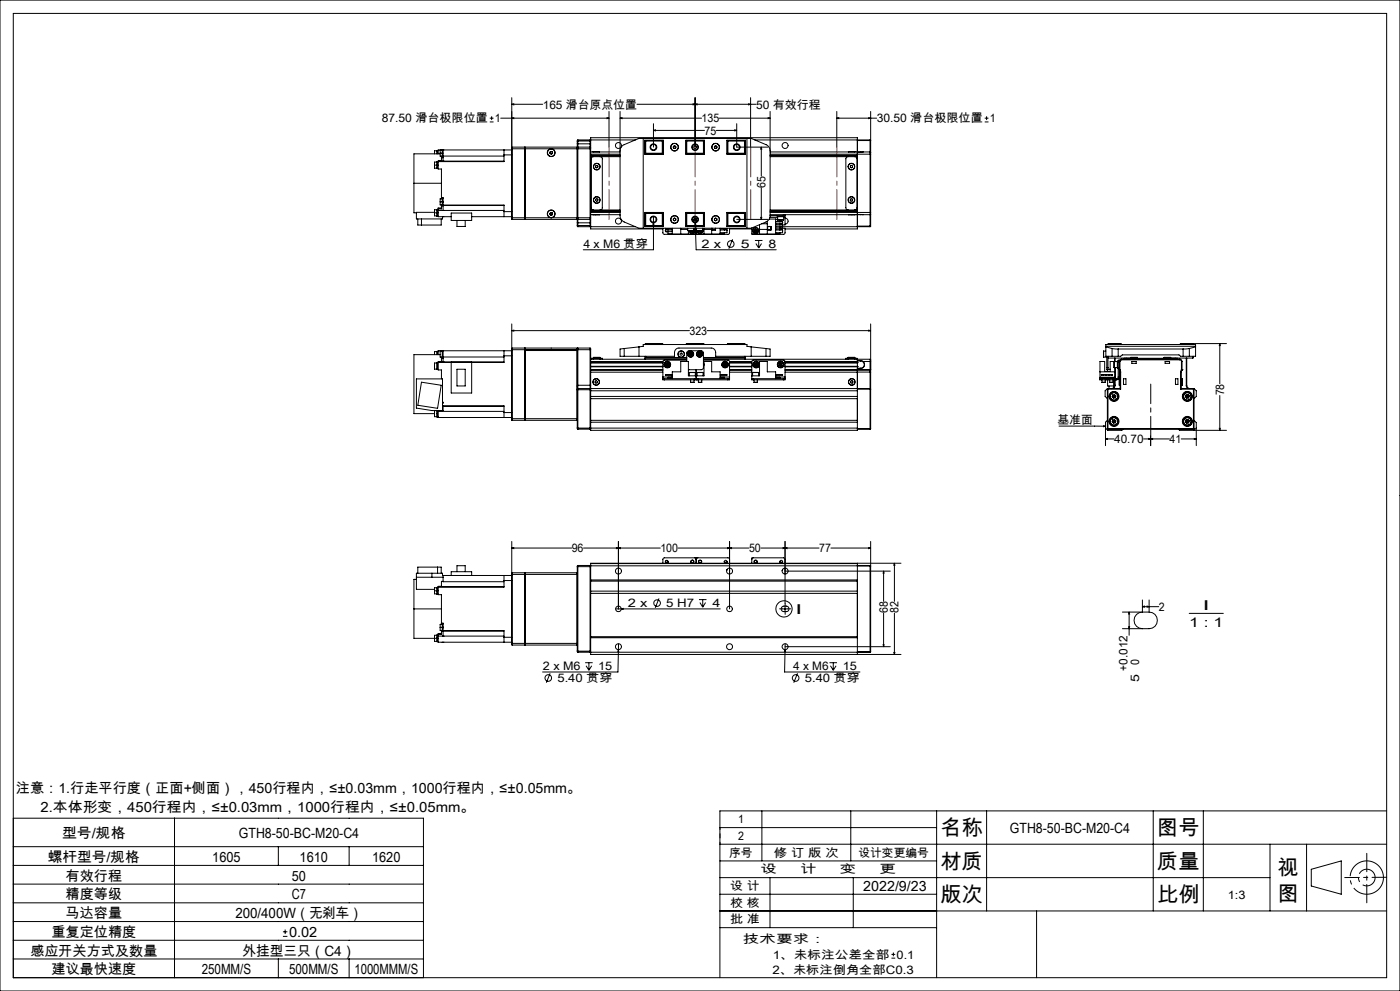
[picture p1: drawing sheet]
<svg xmlns="http://www.w3.org/2000/svg" width="420mm" height="297mm" viewBox="0 0 420 297" stroke-linecap="round" stroke-linejoin="round" font-family="sans-serif">
<g fill="none" stroke="#000" stroke-width=".3">
<path d="M0 0h420v297h-420zM4 4h412v289h-412zM146.9 36.5h1.2M146.9 35.4h1.2M147.5 34.9v1.1M150.2 35.4h32.5M153.5 31.3l.6-.2v.3zM153.5 29.3v36M153.5 31.3h9.3M153.5 35.4l.6-.1v.3zM182.1 35.3l.6 .1-.6 .2zM182.7 33.4v10.7"/>
<path d="M186 35.4l.6-.1v.3zM186 33.4v31.3l.2 .7 .7 .9 4.8 2.1h33.7l4.8-2.1 .7-.9 .1-.7M186 35.4h24.5M191.1 31.3h35.7M196 39.1l.6-.2v.3zM196 37.1v7M196 39.1h15.3M207.9 31.1l.6 .2-.6 .1zM208.5 31.3l.6-.2v.3zM208.5 29.3v14.8M214.9 39.1h6.1M215.8 35.4h15.2"/>
<path d="M220.4 38.9l.6 .2-.6 .1zM221 37.1v7h9.4M224.6 31.1l.6 .2-.6 .1zM225.2 29.3v14.8M230.4 35.3l.6 .1-.6 .2zM231 33.4v31.3M251 35.4l.6-.1v.3zM251 35.4h12M251 33.4v10.7M260.6 35.3l.6 .1-.6 .2zM261.2 33.4v12.3M295.4 36.5h1.1"/>
<path d="M295.4 35.4h1.1M296 34.9v1.1M124.2 54.9v8.9h.7M124.2 54.9h8.2M130.4 49.5v.9h.6M130.4 49.5h1M131 48.6h-.6v.9M131 45.1v1M131.3 48.5v2h.1M131.3 45.1v1M131.4 48.5h-.4v2h.3M131.4 45.1l-1 .1v.9"/>
<path d="M132 46.1h-7.8v8.8M132 45.9v.9h.7M132 45.9h.9M132.4 59.2h.5v1.3M132.4 59.2v.4M132.4 47.3v.9h-1M132.4 46.8v.5M132.4 44.9v.1M132.4 47.3h.5M132.7 59.6h-.7v.9M132.7 44.9v2h.2M132.7 45h-.7v.9"/>
<path d="M132.9 59.5h-.2v2h.2M132.9 48.3h.1M132.9 47.3v1M132.9 44.9v1.9M132.9 44.9h.1M132.9 46.8v.5M132.9 46.8h18.3M151.2 46.4h2.3M151.2 44.9v1.5M151.2 46.4v2h-19.8M151.2 48.3h-19.8v2.4h1v8.5M153.5 44.9h-22.1v1.2"/>
<path d="M153.6 44.1v21.7M153.6 44.1l-.1 .5h23.7M153.6 44.1h3.8M157.4 44.1v21.7M157.4 44.1l.1 .1M157.5 44.2v21.5M157.5 44.2h.1M165 45.6l.1 .4M165.1 46l.4 .1M165.3 45.4l.4 .1M165.3 45.4l-.3 .2M165.7 45.5v.4"/>
<path d="M165.7 45.9l-.2 .2M173.2 44.2h.1M173.2 44.6v-.5h-15.6v21.7h15.6v-.5M173.2 44.3v.3M173.2 43.1v1.1M173.2 44.2v.1M173.2 44.6v20.7M173.2 42.3h4M173.2 43.1h4M173.4 44.1v21.7M173.4 41.9v2.2M173.4 44.1h3.6"/>
<path d="M173.4 41.9l-.2 1.2M173.4 44.1l-.2 .2M173.4 41.9h3.6M177 44.1v21.7M177 41.9v2.2M177 44.1l.2 .2M177 41.9l.2 .2M177.2 44.3v.3M177.2 44.3v-3h80v4.9M177.2 44.6v20.7M177.2 46.2h8.8M177.2 41.9h13.4"/>
<path d="M177.2 45.5h8.8M177.2 47h8.8M177.2 46.6h8.8M177.9 45.5h.1M177.9 45.5h1.9M178 47l-.4 .1-.2 .4v14.9l.2 .4 .4 .1M178.7 49.7l.4-.1 .3 .2-.1 .4-.3 .1-.3-.2zM178.8 59.7l.3-.2 .3 .3-.1 .4-.4 .1-.3-.3zM180 47l.5 .1 .2 .4v14.9l-.2 .4-.5 .1M186 45.2l.2-.8 .7-.9 4.8-2h33.7l4.8 2 .7 .9 .1 .8M193 41.5v26.9M193.4 42h5.6v4.2h-5.6z"/>
<path d="M193.4 45.5h.1M193.5 42.3v3.9M193.5 42.3h5.2M193.7 42.1v4M193.7 46.1h5.3M193.7 42.1h5.3M193.7 42.1l-.2 .2M198.7 42.3l.2-.2v4l-.2-.2M198.7 45.9h-5.2l.2 .2M198.7 42.3v3.6M202 44.3l.4 .2M202 43.9v.4"/>
<path d="M202.4 43.7l.3 .2M202.4 43.7l-.4 .2M202.7 44.3l-.3 .2M202.7 43.9v.4M205.8 46.1h5.5M205.8 42h5.5v4.2h-5.5zM205.8 42.1h5.5M206 42.3v3.6M206 42.3l-.2-.2v4l.2-.2M206 45.9h5M206 42.3h5M211 42.3l.2-.2v4l-.2-.2"/>
<path d="M211 42.3v3.6M214.3 44.3l.4 .2M214.3 43.9v.4M214.7 43.7l.3 .2M214.7 43.7l-.4 .2M215 44.3l-.3 .2M215 43.9v.4M218.1 42h5.5v4.2h-5.5zM218.1 46.1h5.2M218.1 42.1h5.2M218.4 42.3v3.6M218.4 42.3l-.2-.2v4l.2-.2"/>
<path d="M218.4 45.9h5.1l-.2 .2M218.4 42.3h5.1M223.3 42.1v4M223.3 42.1l.2 .2M223.5 42.3v3.9M223.5 45.5h.1M224.1 41.5v26.9M226.4 41.9h34.6M228.4 44.1v8.7M228.4 56.3v9.5M228.4 44.1l.1 .6h-.3zM231 46.2h30"/>
<path d="M231 45.5h27.2M231 47h26.2M231 46.6h26.2M254.4 47l-.4 .1-.2 .5v14.7l.1 .3 .5 .3M254.6 45.5h.1M254.6 45.5h1.9M255.1 49.7l.4-.1 .3 .2-.1 .4-.3 .1-.3-.2zM255.2 59.7l.4-.1 .2 .3-.1 .4h-.4l-.2-.3zM256.4 47l.5 .1 .2 .5v14.7l-.1 .3-.6 .3M257.2 46.2v17.5M257.2 42.1h3.8M258.2 45.6h-1v.6"/>
<path d="M258.2 45.5h.7M258.2 45.5v.1M258.9 45.5l-.7 .1M258.9 45.5h2.1M261 45.5v.7M261 46.2h.2M261 45.5l.2 .2M261 41.9l.2 .1-.2 .1M261 41.9v.2M261 42.1v3.4M261 46.2v17.5M261.2 45.7v.5"/>
<path d="M261.2 46.2v17.5M125.3 65.6v1.8h7.1v-1.8M126.4 65.6v1.8M130.4 63.8v.9h.6M130.4 63.6h-5.5v2h7.9v-.7h.1M130.4 63.8h1M131 62.9h-.6v.9M131.3 62.8v2M131.4 62.8h-.4v2h.4M131.4 63.1h19.8M132 60.5v.9h.7M132 60.5h.9"/>
<path d="M132.4 61.7v.9h-1M132.4 62.3h-1v2.6h4M132.4 61.4v.3M132.4 61.7h.5M132.9 60.5v1M132.9 61.5v.1M132.9 63.1h.1M132.9 61.7v1.4M132.9 64.9h.1M132.9 60.5h.1M132.9 61.6v.1M132.9 61.5h18.3v1.9"/>
<path d="M132.9 61.6h18.3M135.4 63.8h6.1v2.3h-6.1zM137.1 66.1v1.8h2.5v-1.8M141.5 64.9h12M151.2 63.4v1.5M151.2 63.4h2.3M153.5 65.3l.1 .5M153.5 65.3h23.7M153.6 65.8h3.8M157.5 65.7h.1M157.5 65.7l-.1 .1M165 64.1l.1 .3"/>
<path d="M165.1 64.4h.4M165.2 63.7l.4 .1M165.2 63.7l-.2 .4M165.6 63.8l.1 .3M165.7 64.1l-.2 .3M173.2 65.7h.1M173.2 65.3v.3M173.2 65.7v1.1M173.2 65.6v.1M173.2 66.8l.2 1.1M173.2 67.5h4M173.2 65.6l.2 .2"/>
<path d="M173.2 66.8h4M173.4 65.8v2.1M173.4 65.8h3.6M173.4 67.9h3.6M177 65.8v2.1M177.2 65.3v.3M177.2 65.6v3h21.7M177.2 63.7h8.8M177.2 64.3h8.8M177.2 65.6l-.2 .2M177.2 67.8l-.2 .1M177.2 67.9h13.4"/>
<path d="M177.2 62.9h8.8M177.2 63.2h8.8M177.2 63.3h8.8M177.9 64.3h.1M179.8 64.3l-1.9 .1M193.4 63.7h5.6v4.2h-5.6zM193.4 64.3h.1M193.5 63.7v3.9M193.5 67.6h5.2M193.5 67.6l.2 .2M193.7 63.8v4M193.7 63.8h5.3"/>
<path d="M193.7 63.8l-.2 .1h5.2M193.7 67.8h5.3M196 66.6l.2 .6h-.3zM196 64.9v10h-21M198.7 63.9l.2-.1v4l-.2-.2M198.7 63.9v3.7M198.9 68.4v1.4l.3 .4h19.3l.4-.4v-1.4M199.6 68.4v.2h2.1M199.6 68.9v.5h2.1M199.6 69v.2M199.6 68.9h2.1M199.8 69.4h.4"/>
<path d="M200.4 68.6v.3a.41 .41 0 0 0-.4-.3 .41 .41 0 0 0-.4 .3M200.4 69.4v.7h1.3M201.7 68.4v1.8M202 66l.4 .1M202 65.6v.4M202.4 65.4l.3 .2M202.4 65.4l-.4 .2M202.7 66l-.3 .1M202.7 65.6v.4M204.2 68.4v1.8M204.2 68.8h2.1M205.8 63.8h5.5"/>
<path d="M205.8 63.7h5.5v4.2h-5.5zM205.8 67.8h5.5M206 63.9v3.7M206 67.8v.1M206 63.9l-.2-.1v4l.2-.2M206 63.9h5M206 67.6h5M206.3 69.1h.1M206.3 69.1h1.8M206.3 68.4v.7M206.5 69.1v1.1M206.7 67.8v.1"/>
<path d="M207.3 69.1v.3M207.3 69.4l.5 .2M207.6 69.1l-.3 .3M207.7 69.1l.1 .5M207.8 69.1l.4 .1M208.1 69.1h-1.8M208.1 68.4v.7M208.1 68.9l.1 .3M208.1 65.9h.3zM208.2 69.2l-.4 .4M208.2 68.4a.86 .86 0 0 1-.1 1.4 .86 .86 0 0 1-1.3-.7M208.3 68.4a.9 .9 0 0 1-.2 1.5 .9 .9 0 0 1-1.3-.8"/>
<path d="M208.3 66.1l-.1-.1 .2 .2M208.4 65.4v.5M208.4 65.6h.5M208.5 64.9l.1 1.7M208.6 66.6l.1 .6h-.3zM208.6 66.6l.2 8.3h24.1M208.6 70.2h-.2M208.8 65.5v.5M208.8 68.4v1.8M209 69.1h.1M209 69.1h1.7M209 68.4v.7"/>
<path d="M209.1 70.2h.3M209.1 69.1l.2 .5M209.2 69.1l.1 .5M209.6 69.1v.3M209.6 69.4l.5 .2M210 69.1l-.4 .3M210 69.1l.1 .5M210.1 69.1l.4 .2M210.4 67.8v.1M210.5 69.1v.2M210.5 69.3l-.4 .3M210.7 69.1h.1"/>
<path d="M210.7 68.5a.9 .9 0 0 1-.1 1.3 .9 .9 0 0 1-1.3-.2M210.7 68.6a.86 .86 0 0 1-.2 1.2 .86 .86 0 0 1-1.2-.2M210.7 68.4v.7M211 63.9l.2-.1v4.1M211 63.9v3.7M211 67.8v.1M211 67.6l.2 .2M211.2 68.4v1.8M211.2 68.8h2.3M213.5 68.4v1.8M213.6 68.4v.5h1.1l-.1-.5M213.6 68.4v.5"/>
<path d="M214.3 66l.4 .1M214.3 65.6v.4M214.7 65.4l.3 .2M214.7 65.4l-.4 .2M215 66l-.3 .1M215 65.6v.4M216 68.4v1.8M216 68.9h2.1M217.3 68.6v.3a.41 .41 0 0 1 .4-.3 .41 .41 0 0 1 .4 .3M217.3 69.7v.4h-1.3M218.1 69v.2M218.1 63.7h5.5v4.2h-5.5z"/>
<path d="M218.1 68.4v.2h-2.1M218.1 68.9v.8h-2.1M218.1 63.8h5.2M218.1 67.8h5.2M218.4 63.9v3.7M218.4 63.9l-.2-.1v4l.2-.2M218.4 67.6h5.1M218.9 68.6h6.6M219.8 71.7l-1.1 2.8M221 65.8h9.4M223.3 63.8v4M223.3 63.8l.2 .1h-5.1"/>
<path d="M223.5 63.7v3.9M223.5 64.3h.1M223.5 67.6l-.2 .2M225.5 68.3v1.9h9.6l.4-.4v-1.4h-.7M225.8 70.2h.2M226.2 68.9l.1 .5M226.2 68.9l1 .4M226.3 69.4l.4 .2M226.5 72.1h2.2M226.7 68.6l-.5 .3M226.7 68.6l.4 .2M226.7 68.6v1"/>
<path d="M226.8 73l.8 1.3M227.1 68.8l.1 .5M227.1 68.8l-.8 .6M227.2 69.3l-.5 .3M227.6 72.1v2.2M227.9 67.3v2.9M227.9 68.8h2.3M228.2 65.2h.3l-.1 .6zM228.5 73l-.9 1.3M228.5 67.1h1.7M230.2 66.3v3.9M230.3 67.9h1v1h-1z"/>
<path d="M230.3 67.9v1M230.8 65.6h1.9v4.6M231 65.2h2.3M231 63.7h30M231 64.7h4M231 64.3h4M231 62.9h26.2M231 63.2h26.2M231 63.3h26.2M232.7 66.4h2.1v.5M232.7 67.2h2.1v.5h-2.1M232.7 68.1h2.1v.5h-2.1"/>
<path d="M232.7 65.7h.6M232.7 68.9h2.1M232.7 66.9h2.1M233.2 64.7v.2h2v-.2M233.3 65.9h.1M233.3 65.9h1.8M233.3 64.9v1M234 68.6v.3a.41 .41 0 0 1 .4-.3 .41 .41 0 0 1 .3 .3M234 65.9v.5M234 67.7v.4M234 69.7v.4h-1.3M234 67.9h27"/>
<path d="M234.1 66.4h.5M234.7 66.9l-.3 .3-.4-.3v.3M234.8 66.6v.2M234.8 69v.2M234.8 68.9v.8h-2.1M235 64.7h.5M235 64.3h.5M235 64.3v.4M235.1 65.9h-1.8M235.1 64.9v1M235.1 65.2h.4M235.5 64.7v.5"/>
<path d="M235.5 65.4a.9 .9 0 0 1 .9 .9 .9 .9 0 0 1-.9 .9M235.5 64.3v.4M235.5 65.2v2.2h-.7M235.5 64.3h22.7M254.5 64.3l.1 .1M256.5 64.3l-1.9 .1M257.2 63.7v.6h1M257.2 63.7v4.9h-21.7M257.2 67.8h3.8M258.2 64.3h.7M258.2 64.3h.1M258.9 64.3h2.1"/>
<path d="M261 63.7h.2M261 63.7v.6M261 67.8h.2M261 67.8v.1M261 64.3v3.5M261.2 63.7v.5M261.2 64.2l-.2 .1M261.2 67.8l-.2 .1M261.2 64.2v3.6M153.5 99.1l.6-.1v.2zM153.5 97.1v28.4M153.5 99.1h53.3"/>
<path d="M212.1 99.1h49.1M260.6 99l.6 .1-.6 .1zM261.2 97.1v13.7M126.4 114.5l6 1-1.1 6.9-6-.9zM131 108.8h-.6v1.8h.6M131 105.4h-.6v.9M131.3 108.7h-.3v2h.4M131.3 105.3v1M131.4 108.6h4M131.4 108.7h-.1v2M131.4 105.3h-.4v1M132 106.3h-7.8v17.7h6.2"/>
<path d="M132.4 107.5v.9h-1M132.4 107v.5M132.4 105.1v.1M132.4 107.5h.5M132.7 105.1v2h.2M132.7 105.2h-.7v1.8h.7M132.9 108.5h.1M132.9 107.5v1M132.9 105.1v1.9M132.9 107v.5M132.9 107h18.3M135.4 108.5h6.1v9.3h-6.1z"/>
<path d="M137.1 110.7h2.5v5h-2.5zM151.2 105.1v1.5M151.2 106.6h2.3M151.2 108.5h-19.8v2.4h1v2.7M151.2 106.6v2h-9.7M153.5 105.1h-22.1v1.2M153.6 104.3v21.7M153.6 104.3l-.1 .5h23.7M153.6 104.3h3.8M157.4 104.3v21.7M157.4 104.3l.1 21.2M173.2 104.8v-.5h-15.6v.6h15.6"/>
<path d="M173.2 104.8v11.8M173.2 116.6v11.9l.2 .1M173.2 116.9h4M173.2 115.5h4M173.4 104.3v12.1M173.4 104.3l-.2 .5M173.4 104.3h3.6M173.4 116.4v12.2M173.4 116.4h3.6M173.4 116.4l-.2 .2M177 104.3v12.1M177 104.3l.2 .5"/>
<path d="M177 116.4v12.2M177 116.4l.2 .2M177.2 115.5v.9M177.2 108.6h21.7M177.2 108.7h21.7M177.2 108.8h21.7M177.2 108.3h21.7M177.2 110.8h21.7M177.2 116.4h83.8M177.2 104.8v10.7M177.2 107.7h28.8M177.2 111.5h21.7"/>
<path d="M177.2 118.8h80M177.2 119.5h80M177.2 117.1h80M177.2 109.9h21.7M177.2 109.8h21.7M177.2 111h21.7M178 107.1h2M178 107.1v.6M178.1 107.4h1.9M178.6 114.2l.4-.1 .2 .3-.1 .4h-.3l-.3-.3zM180 107.1h-2M180 107.1h.1"/>
<path d="M180 107.4h.7v.3M180 107.4h-2.6v.3M180 107.1v.6M187.3 106.8h15.1v-1.2a1.33 1.33 0 0 1 1.3-1.3h9.7a1.33 1.33 0 0 1 1.3 1.3v1.2h15.1M187.3 104.5l-1.3 .1v2.2h1.3M187.3 104.5v2.3M191.7 104v2.8M191.7 104l-4.4 .5M191.7 104l1.3-.2v-.5h31.1v.5l1.3 .2M193.5 103.1h5.4M193.5 103.1v.2M193.5 106.8v.9"/>
<path d="M193.7 103h5l.2 .1M193.7 107.1h12.3M193.7 107.1l-.2 .2h12.5M193.7 103v.3M193.7 106.8v.3M193.7 103l-.2 .1M198.9 113.5v.3h.5M198.9 113.5h.5M198.9 113v.5M198.9 103.1v.2M198.9 113h2.8M199.4 113.5v.3"/>
<path d="M199.4 113.5h9M199.4 113.8h9M199.7 109.4l.4 .3M199.8 108.9l-.1 .5M199.8 108.9l.4 .4M200.2 109.3l.3 .3M200.2 109.3l-.1 .4M200.3 108.8l-.5 .1M200.3 108.8l.4 .3M200.3 108.8l-.1 .5M200.4 113.1v.2h1.3M200.5 109.6l-.4 .1"/>
<path d="M200.7 109.1l-.2 .5M200.7 109.1l-1 .3M201.7 113.5v-2.1h2.5v-3.1h2.3v4.3h4.7v-4.3h2.3v3.1h2.5v2.1M201.7 112.3h-2.1l2.1 .1M205.8 103.1l.2-.1h5l.2 .1M205.8 103.1h5.4M205.8 103.1v.2M206 107.9l-6.9 .1-.2 .3v4.7M206 108.3v-2.5l.3-.6 4.1-.1 .5 .3v5.1l-.5 .3h-3.9M206.7 106.1h.5M206.7 106.1l.3 .5M206.8 111.7h1.8"/>
<path d="M206.8 111.7v.9M206.9 105.7l-.2 .4M206.9 105.7l.3 .4M207 106.6h.5M207.2 114.6h1M207.2 113.8v.8M207.2 106.1l.3 .5M207.2 106.1l-.2 .5M207.4 105.7l.3 .4M207.4 105.7h-.5M207.4 105.7l-.2 .4M207.7 106.1l-.2 .5"/>
<path d="M207.7 106.1h-.5M208.2 113.8v.8M208.4 113.5h1M208.4 113.8h.4M208.4 113.5v.3M208.6 111.7v.9M208.8 113.8h.6M208.8 110.8v3M209.1 111.7h1.8M209.1 111.7v.9M209.4 113.5h9M209.4 113.8h9"/>
<path d="M209.4 113.5v.3M209.4 106.1l.2 .5M209.4 106.1h.5M209.5 114.6h1M209.5 113.8v.8M209.6 105.7l-.2 .4M209.6 105.7l.3 .4M209.6 106.6h.5M209.9 106.1l.2 .5M209.9 106.1l-.3 .5M210.1 105.7l.3 .4M210.1 105.7h-.5"/>
<path d="M210.1 105.7l-.2 .4M210.4 106.1l-.3 .5M210.4 106.1h-.5M210.5 113.8v.8M210.9 111.7v.9M211 108.7l.2 .5-.2 .6M211 107.9l7.7 .1 .2 .3v4.7M211 108.9v.7M211 109v.5M211 107.1h12.3M211 107.7h50M211.2 103.1v.2"/>
<path d="M216 112.3h2.1l-2.1 .1M217.1 109v.5M217.1 109l.4 .3M217.1 109.5l.5 .3M217.3 113.1v.2h-1.3M217.5 108.8l-.4 .2M217.5 108.8l.4 .2M217.5 108.8v.5M217.5 109.3l.5 .2M217.5 109.3l.1 .5M217.9 109l.1 .5M217.9 109l-.8 .5"/>
<path d="M218 109.5l-.4 .3M218.2 103.1h5.3M218.2 103.1v.2M218.4 113.5h.5M218.4 113.5v.3M218.9 113.5v.3h-.5M218.9 113v.5M218.9 108.6h6.6M218.9 108.7h6.6M218.9 108.8h6.6M218.9 108.3h6.6M218.9 113l-2.9 .1"/>
<path d="M218.9 110.8h6.6M218.9 111.5h6.6M218.9 109.9h6.6M218.9 109.8h6.6M218.9 111h6.6M223.3 103h-4.9l-.2 .1M223.3 107.1l.2 .2h-12.5M223.3 103v.3M223.3 106.8v.3M223.3 103l.2 .1M223.5 103.1v.2M223.5 106.8v.9"/>
<path d="M225.4 104v2.8M225.4 104l4.4 .5M225.5 113.5h.5M225.5 112.6h2.4v-4.3h2.3v3.1h2.5v2.1M225.8 111.7h1.8M225.8 111.7v.9M226 113.5h9M226 113.8h9M226 113.5v.3M226.2 114.6h1M226.2 113.8v.8M226.4 109.5l.4 .2"/>
<path d="M226.4 109v.5M226.4 109l.5 .3M226.9 109.3l-.1 .4M226.9 109.3l.4 .3M226.9 109.3l-.5 .2M226.9 108.8l-.5 .2M226.9 108.8l.4 .3M226.9 108.8v.5M227.2 113.8v.8M227.3 109.6l-.5 .1M227.3 109.1v.5M227.3 109.1l-.4 .2"/>
<path d="M227.6 111.7v.9M229.8 104.5l1.2 .1v2.2h-1.2M229.8 104.5v2.3M232.7 112.3h2.1l-2.1 .1M233.8 109v.5M233.8 109l.4 .3M233.8 109.5l.4 .3M234 113.1v.2h-1.3M234.2 108.8l-.4 .2M234.2 108.8l.4 .2M234.2 108.8v.5M234.2 109.3v.5"/>
<path d="M234.2 109.3l.4 .2M234.2 109.3l-.4 .2M234.6 109v.5M234.6 109l-.4 .3M234.6 109.5l-.4 .3M235 113.5h.5M235 113.5v.3M235.5 113v-4.7l-.2-.3-9.4-.1-.4 .4v5.5h.5M235.5 113.5v.3h-.5M235.5 113v.5M235.5 108.6l21.7 .1M235.5 108.7h21.7"/>
<path d="M235.5 108.8h21.7M235.5 108.3h21.7M235.5 113l-2.8 .1M235.5 110.8h25.5M235.5 109.9h21.7M235.5 109.8h21.7M235.5 111h21.7M253.8 107.7v-.3h3.3v.3M254.4 107.1h2M254.4 107.1v.6M254.5 107.4h1.9M255.3 114.1l.4 .1 .2 .3-.2 .3h-.4l-.2-.4z"/>
<path d="M256.4 107.1v.6M257.2 111v18h-80v-12.6M257.2 109.9h-21.7M257.2 108.3v2.7M257.2 108.7h.1M257.2 109.9h.1M257.2 116.6h3.8M257.2 110.5h1M257.2 110.3h1M257.2 110.9h3.8M257.2 108.2h1M258.2 108.2l.7 .2"/>
<path d="M258.2 108.1l.7 .2M258.2 108.1h-1v-.4v.6M258.2 108.1v.1M258.2 110.3v.2M258.9 108.4a1.09 1.09 0 0 1 .3 1.2 1.09 1.09 0 0 1-1 .7M258.9 108.3a1.19 1.19 0 0 1 .4 1.4 1.19 1.19 0 0 1-1.1 .8M258.9 108.3h2.1M258.9 108.3v.1M261 116.4l.2 .2h-.2M261 116.4v.2M261 107.7v.6M261 110.8h.2"/>
<path d="M261 107.7l.2 .1v.5h-.2M261 110.8v.1M261 111.5h.2M261 110.9v.6M261 108.3v2.5M261 111.5v4.9M261 116.6v11.9M261 111.5h-25.5M261.2 110.8l-.2 .1M261.2 110.8h.1M261.2 110.8v.7M261.2 111.5v17"/>
<path d="M330 111.4h4.5M330.1 113.1h4.3v.2h-4.3zM330.4 112.3l.8 .1zM330.4 113.5h-.5v.3h.5M330.4 113.5h4.6M330.4 113.8h1.4M330.4 113.5v.3M330.6 114.6h1M330.6 113.8v.8M331 107h.1M331 106.9v.1M331.1 105.2l-.1 1.7"/>
<path d="M331.1 105.2v1.7M331.1 107h.9M331.1 105.2h.7M331.1 106.9v.1M331.6 112.3l.5 .1zM331.6 113.8v.8M331.8 113.8h.9M331.8 113.5v.3M331.8 103.8h26.9M331.8 104l1.8 .5M332 110.1v.7h.4v-.7M332 110.1h.4"/>
<path d="M332 106.8v3.3M332.2 116.6l.2-.2v.2M332.2 116.6h.2M332.2 116.6v11.9M332.3 113.8v1.9h1.8M332.3 110.8v.5M332.4 110.7h.7M332.4 103.1h4M332.4 116.6h3.8M332.4 103.1v.2M332.4 106.8v3.3M332.4 116.6v11.9"/>
<path d="M332.4 107.1l.1 .2M332.4 112.3l.5 .1zM332.5 103h3.7M332.5 107.3h6.7M332.5 103v.3M332.5 106.8v.5M332.5 103l-.1 .1M332.7 115.7v.7M332.7 113.8h2.3M332.7 113.5v.3M332.9 114.6h1M332.9 113.8v.8"/>
<path d="M333.3 112.3l.5 .1zM333.6 104.5l1.9 .1M333.6 106.8h1.9M333.6 106.8h-1.8v-3.5h26.9v3.5h-1.9M333.6 104.5v2.3M333.7 118.9l.3 .4M333.8 118.4l-.1 .5M333.8 118.4l.4 .4M333.9 113.8v.8M334.1 113.8v2.4M334.2 108.4h.1M334.2 108.4v1.8"/>
<path d="M334.2 108.4h1M334.2 110.2h1M334.2 118.8l-.5 .1M334.2 118.8l-.2 .5M334.2 118.8l.4 .4M334.4 115.5a.96 .96 0 0 1-1 .9M334.4 115.5h.1M334.4 118.2l-.6 .2M334.4 118.2l.4 .5M334.4 118.2l-.2 .6M334.4 107.3v1M334.4 113.8v1.7"/>
<path d="M334.5 108.4l-1.4-.1v3h-1.7v-3h-1.4v5.2M334.5 110.2v3.3M334.5 115.5l-.5 .9M334.5 107.3v1.1M334.5 113.8v1.7M334.6 119.2l-.6 .1M334.8 118.7l-.2 .5M334.8 118.7l-.6 .1M335 113.5v.3M335.5 108.3h-.3v2h.3M335.5 113l-.5 .5M335.5 108.4h.3"/>
<path d="M335.5 113h.3M335.5 106.8h.7l.5-.4h17l.5 .4h.7M335.5 104.6v2.2M335.5 108.4v4.6M335.5 104.6h19.4M335.8 115.4h.1M335.8 113.5h.1M335.8 113.5v1.9M335.8 113.4v.1M335.8 113a.84 .84 0 0 1-.8 .8M335.8 108.3v-.4h-.3v.5M335.8 110.8h.2"/>
<path d="M335.8 108.3h.2M335.8 110.8l.1 .1M335.8 110.8l.2 .7M335.8 110.8h.1M335.8 113.4v2.1M335.8 113.4h.2M335.8 115.5h.2M335.8 108.3v4.7M335.9 110.9l.1 .6M336 113.4v.1M336 115.5h.1M336 110.8l.2 .7"/>
<path d="M336 110.8l-.1 .1M336 110.8h.1M336 113.4v2.1M336 108.3v2.5M336 111.5h.2M336 116.4l.2 .2M336 116.4h-3.8l-.7 .7v1.7l.7 .7M336 111.5v4.9M336.2 103v.3M336.2 111.5v5.1M336.2 103l.2 .1M336.4 103.1v.2"/>
<path d="M336.5 107.7v.1M336.5 107.8l-.5 .5M336.5 107.7l-.5 .2-.2 .4M336.5 107.7h17.4M336.5 107.8h17.4M337 113.5h.8v1.7h-.8zM337.9 107.4h-.7v.3M337.9 107.4h14.6M337.9 107.4v.3M339.2 107.3l.1 .1M339.2 107.3h2M339.2 107.1h2"/>
<path d="M339.2 107.1v.3M339.5 108.3h1.4v.6h-1.4zM341.2 107.1h-2M341.2 107.3v.1M341.2 107.1h.1M341.2 107.1v.2M349.2 107.3v.1M349.2 107.1h2M349.2 107.3h2M349.2 107.1v.2M349.5 108.3h1.4v.6h-1.4zM351.2 107.3v.1"/>
<path d="M351.2 107.3h6.7M351.2 107.1v.3M352.5 107.4h.7v.3M352.5 107.4v.3M352.6 113.5h.8v1.7h-.8zM353.9 107.8l.5 .5M353.9 107.7v.1M353.9 107.7l.6 .2 .1 .4M354 103.1h4M354 103.1v.2M354.2 111.5h.2M354.2 116.6h3.8"/>
<path d="M354.2 103v.3M354.2 111.5v5.1M354.2 103l-.2 .1M354.4 115.4v.1M354.4 116.4l-.2 .2M354.4 116.4h3.8l.7 .7v1.7l-.7 .7M354.4 111.5v4.9M354.4 110.8l-.2 .7M354.4 110.8l.1 .1M354.4 113.4v.1M354.4 108.3h.2M354.4 110.8h.1"/>
<path d="M354.4 110.8h.2M354.4 113.4v2.1M354.4 113.4h.2M354.4 115.5h.2M354.4 108.3v2.5M354.5 110.9l-.1 .6M354.6 113.4v2.1M354.6 110.8l-.1 .1M354.6 110.8h.1M354.6 110.8l-.2 .7M354.6 108.3v2.5M354.9 106.8h1.9"/>
<path d="M354.9 104.6v2.2M355.6 118.9l.4 .4M355.8 118.4l-.2 .5M355.8 118.4l.8 .8M355.9 115.5l.2 .6 .3 .3M355.9 115.5h.1M355.9 107.3v8.2M356 115.5a1.02 1.02 0 0 0 1 .9M356 107.3v8.2M356.2 118.8l-.6 .1M356.2 118.8l-.2 .5M356.4 118.2l.4 .5"/>
<path d="M356.4 118.2l-.6 .2M356.4 118.2l-.2 .6M356.6 119.2l-.6 .1M356.8 118.7l-.2 .5M356.8 118.7l-.6 .1M356.8 104.5l-1.9 .1M356.8 104.5v2.3M357.9 106.8v.5M358 116.6h.2M358 116.6v-.2l.2 .2M358 103.1l-.1-.1v.3M358 103.1v.2"/>
<path d="M358 106.8l-.1 .5M358 116.6v11.9M358.2 116.6v11.9M358.7 104l-1.9 .5M365.9 103v12M365.9 118.5v10.5M365.9 103l.2 .6h-.3zM367.9 103h-13.7M130.4 124v.9h.6M130.4 123v1M131 123v2h.4M131.3 123v2"/>
<path d="M131.4 123.3v1.8h22.1M131.4 123v.3M131.4 123.3h19.8M132.7 125.1h.1M132.8 123v-9.4h-7.9v8.7l4.7 .7h3.3v-1.4h18.3v2M132.8 120.5h.1l-.1 .3M132.9 125.1h.1M132.9 121.8h18.3M151.2 123.6v1.5M151.2 123.6h2.3M153.5 125.5l.1 .5M153.5 125.5h19.7"/>
<path d="M153.6 126h3.8M157.5 125.5v.4M157.5 125.9l.1 .1M157.5 125.9l-.1 .1M157.6 126v-21.1h15.5v21.1M157.6 126h15.5M173.2 125.9l-.1 .1M173.2 128.2h4M173.4 128.6h3.6M177.2 126h80M177.2 128.3h80M177.2 128.5l-.2 .1"/>
<path d="M177.2 126.5h80M257.2 128.6h3.8M257.2 128.5h3.8M261 128.5v.1M261 128.5h.2M261.2 128.5l-.2 .1M317.7 127.7h13.9M331 127.6l.6 .1-.6 .2zM331.6 128.3l.7 .7h4.2l.4-.4M331.6 131.5l.6-.1v.3zM331.6 131.5h2.6M332.2 128.5h.2"/>
<path d="M332.2 128.5l.2 .1M332.2 126l-.6 .5v7.1M332.4 128.5v.1M332.4 128.6h25.6M332.4 128.5h25.6M333.7 126.4l.3 .5M333.8 125.9l-.1 .5M333.8 125.9l.4 .4M334.2 126.3l-.2 .6M334.2 126.3l.4 .4M334.2 126.3l-.5 .1M334.4 125.8l.4 .3"/>
<path d="M334.4 125.8l-.6 .1M334.4 125.8l-.2 .5M334.6 126.7l-.6 .2M334.8 126.1l-.2 .6M334.8 126.1l-.6 .2M343.1 131.5h7.7M344.6 131.4l.6 .1-.6 .2zM345.2 131.5l.6-.1v.3zM345.2 130.7v2.9M353.6 128.6l.3 .4h14M354.4 131.5h4.5M355.6 126.4l.4 .5"/>
<path d="M355.8 125.9l-.2 .5M355.8 125.9l.8 .8M356.4 125.8l.4 .3M356.4 125.8l-.6 .1M356.4 125.8l-.4 1.1M356.6 126.7l-.6 .2M356.8 126.1l-.2 .6M356.8 126.1l-1.2 .3M358 128.5h.2M358 128.5v.1M358.2 128.5l-.2 .1M358.2 126l.7 .6v7"/>
<path d="M358.3 131.4l.6 .1-.6 .2zM358.9 128.3l-.7 .7M365.8 128.4h.3l-.2 .6zM124.9 173.6h-.7v8.9M124.9 173h8M125.3 171.8v-1.8h7.1v1.8M129.6 171.8v1.2M130.4 177.1v.9h.6M130.4 177.1h1M131 176.1h-.6v1M131.3 176.1h-.3v1.9h.4M131.3 170v1.8"/>
<path d="M131.4 176h-.1v2M131.4 176v2.2h1v8.6M132.9 174.3l-.5-.1v1.5h-1M132.9 172.5v1.8M132.9 174.3h18.3M135.4 172.5v-1.2h6.1v1.2M137.1 171.3v-1.8h2.5v1.8M151.2 175.8l-19.8 .2M151.2 172.5v1.5M151.2 174v2h-19.8M151.2 174h2.3M153.5 172.5h-20.7v-.7h-7.9v4.8h5.5"/>
<path d="M153.5 164.2l.6-.1v.3zM153.5 162.3v30.5M153.5 164.2h18M153.6 171.7v21.6M153.6 171.7l-.1 .5h19.7M153.6 171.7h3.8M157.4 171.7v21.6M157.4 171.7l.1 .1M157.5 171.8v21.4M157.5 171.8v.4M157.5 172.2v20.6M173.2 171.8v21.4"/>
<path d="M173.2 171.7h-15.6M173.2 169.9h4M173.4 169.5l-.2 .1v25.7l.2 .2M173.4 169.5v26M173.4 169.5h3.6M177 169.5v26M177 169.5l.2 .1M177.2 177.8h80M177.2 169.6h80M177.2 173.8h80M177.2 174.2h80M177.2 168.9h80"/>
<path d="M177.2 177.2h80M184.9 164.1l.6 .1-.6 .2zM185.5 164.2l.6-.1v.3zM185.5 162.3v20.2M197.7 179.3l-1.1 2.9M198.1 164.2h-23.1M199.6 168.2v.3l.8-.1v-.2M199.8 168h.4M207.5 168.8a.5 .5 0 0 1-.2-.8 .5 .5 0 0 1 .8 0 .5 .5 0 0 1-.2 .8M208.6 167.2h.5M208.8 167.2v1.6M209.7 179.7h2.2"/>
<path d="M209.8 168.8a.5 .5 0 0 1-.2-.8 .5 .5 0 0 1 .8 0 .5 .5 0 0 1-.2 .8M210.8 179.7v2.3M217.3 168.2v.2l.8 .1v-.3M218.1 170.7v.1M218.1 170.6l-.1 .4M218.3 164.1l.6 .1-.6 .2zM218.9 167.7l-.4-.5h-9.2l-.5 .5-.3-.5h-9.3l-.3 .4v1.2M218.9 164.2l.6-.1v.3zM218.9 162.3v20.2M224.7 164.2h-21.3M225.5 167.7l.4-.5h9.2l.4 .5M225.8 167.2h-.3v1.6"/>
<path d="M226.5 168.8a.5 .5 0 0 1-.2-.8 .5 .5 0 0 1 .8 0 .5 .5 0 0 1-.2 .8M228.2 164.2h17.5M234 168.2v.2l.7 .1 .1-.3M234.8 170.6l-.2 .4M234.8 170.7v.1M234.9 164.1l.6 .1-.6 .2zM235.5 171.2h31.6M235.5 164.2l.6-.1v.3zM235.5 162.3v18.5M249.3 164.2h11.9M257.2 168.8v27.3M257.2 169.5h3.8"/>
<path d="M257.2 169.6h3.8M260.6 164.1l.6 .1-.6 .2zM261 169.5l.2 .1h-.2M261 169.5v.1M261 169.6v25.7M261.2 162.3v33M265.1 171.2v9M265.1 171.2l.1 .6h-.3zM268.3 168.8v11.4M268.3 168.8l.2 .6h-.4zM270.3 168.8h-93.1v27.3h93.1M342.7 179.8v3.6a2.49 2.49 0 0 0-2.5 2.5 2.49 2.49 0 0 0 2.5 2.5"/>
<path d="M344.7 179.8v3.6M124.2 182.5v8.8h7.2M124.2 182.5h8.2M131 190.4h-.6v1.8h.6M131.3 190.3v2M131.4 190.3h-.4v2h.4M131.4 190.6h19.8M132 188v.9h.7M132 188h.9M132.4 186.8h.5v1.2M132.4 186.8v.3M132.4 189.2v.9h-1"/>
<path d="M132.4 189.9h-1v2.6h19.8M132.4 188.9v.3M132.4 189.2h.5M132.7 187.1h-.7v.9M132.7 192.5h.2M132.9 192.5h.1M132.9 188v1.1M132.9 187h-.2v2h18.5v2M132.9 190.6h.1M132.9 189.1v1.5M132.9 190.5v.2M132.9 189.1h18.3"/>
<path d="M151.2 191v1.5M151.2 192.5h2.3M151.2 191h2.3M153.5 192.8l.1 .5M153.5 192.8h19.7M153.6 193.3h3.8M157.5 192.8v.4M157.5 193.2l-.1 .1M157.6 193.2l15.6 .1M173.2 195.1h4M173.4 195.5h3.6M175.5 198.6h2.3"/>
<path d="M175.8 199.5l.9 1.4M176.7 198.6v2.3M177.2 195.3l-.2 .2M177.2 195.5h83.8M177.2 191.1h80M177.2 190.8h80M177.5 199.5l-.8 1.4M184.7 182.5h31.4M185.5 194.7l.1 .6h-.3zM185.6 192.9l-.2 8.5h-22.6M186.4 182.5l.6-.2v.3zM210 180.6l.8 1.4"/>
<path d="M211.7 180.6l-.9 1.4M234.6 181.9l.6-.3a1.18 1.18 0 0 1 1.4 .6 .81 .81 0 0 1-.7 1.1h-.7a.82 .82 0 0 1-.8-.5 .82 .82 0 0 1 .2-.9zM234.7 182.5h1.7M235.5 181.6v1.7M235.5 193.8h31.6M235.5 194.7l.2 .6h-.4zM235.5 192.9l-.1 8.5h22.6M248.8 198.6h2.3M249.1 199.5l.9 1.4M250 198.6v2.3M250.8 199.5l-.8 1.4M257.2 195.3h3.8"/>
<path d="M261 195.3v.2M261 195.3h.2M261.2 195.3l-.2 .2M264.9 193.2h.3l-.1 .6zM265.1 183.8v10M268.1 195.5h.4l-.2 .6zM268.3 183.8v12.3M336.7 183.4h8M338.6 187.8h.3l-.2 .6zM338.7 183.4v7M338.7 183.4l.2 .6h-.3zM342.7 181.8l.6-.2v.4z"/>
<path d="M342.7 181.8h4.9M344.1 181.6l.6 .2-.6 .2zM344.7 183.4a2.49 2.49 0 0 1 2.5 2.5 2.49 2.49 0 0 1-2.5 2.5h-8M356.8 183.8h10.2M165 201.8l-1.1 2.8M239.3 201.8l-1.2 2.8M4 245.2h123v47.8M4 253.7h123M4 259.4h123M52.4 245.2v47.8M83.5 253.7v5.7M104.7 253.7v5.7"/>
<path d="M216 253h200M216 248h65M216 258h65M228.6 243v15M255.2 243v15M281 243v50M296 243v30M346 243v30M361 243v30M381 253v20M392 253v20M416 243h-200v50"/>
<path d="M4 265h123M4 270.6h123M4 276.2h123M84.9 279.3h1.3M85.5 278.6v1.3M216 278h65M216 273h200M216 263h165M216 268h65M231 263v15M256 263v15M311 273v20"/>
<path d="M393.4 260.5l9-2.5v10l-9-2.5zM4 281.8h123M4 287.4h123M83.5 287.4v5.6M84.9 280.6h1.3M104.7 287.4v5.6M267.4 287.2h1.2M267.4 286h1.2M268 285.5v1.1"/>
<circle cx="165.4" cy="45.8" r="1.12"/>
<circle cx="165.4" cy="45.8" r="1.18"/>
<circle cx="179" cy="59.9" r="1"/>
<circle cx="179" cy="49.9" r="1"/>
<circle cx="179" cy="59.9" r=".95"/>
<circle cx="179" cy="49.9" r=".95"/>
<circle cx="185.5" cy="43.6" r=".9"/>
<circle cx="196" cy="44.1" r=".83"/>
<circle cx="196" cy="44.1" r="1"/>
<circle cx="202.4" cy="44.1" r="1.11"/>
<circle cx="208.5" cy="44.1" r=".84"/>
<circle cx="208.5" cy="44.1" r="1"/>
<circle cx="208.5" cy="44.1" r=".41"/>
<circle cx="214.7" cy="44.1" r="1.11"/>
<circle cx="221" cy="44.1" r=".84"/>
<circle cx="221" cy="44.1" r="1"/>
<circle cx="235.5" cy="43.6" r=".9"/>
<circle cx="255.4" cy="59.9" r=".95"/>
<circle cx="255.4" cy="49.9" r=".99"/>
<circle cx="255.4" cy="49.9" r=".95"/>
<circle cx="255.4" cy="59.9" r="1.01"/>
<circle cx="165.4" cy="64.1" r="1.11"/>
<circle cx="165.4" cy="64.1" r="1.16"/>
<circle cx="185.5" cy="66.3" r=".9"/>
<circle cx="196" cy="65.8" r="1"/>
<circle cx="196" cy="65.8" r=".82"/>
<circle cx="202.4" cy="65.8" r="1.11"/>
<circle cx="208.5" cy="65.8" r=".84"/>
<circle cx="208.5" cy="65.8" r="1.01"/>
<circle cx="208.5" cy="65.8" r=".41"/>
<circle cx="214.7" cy="65.8" r="1.11"/>
<circle cx="219.2" cy="73.1" r=".98"/>
<circle cx="221" cy="65.8" r="1"/>
<circle cx="221" cy="65.8" r=".83"/>
<circle cx="226.7" cy="69.1" r=".89"/>
<circle cx="226.7" cy="69.1" r=".87"/>
<circle cx="178.8" cy="114.5" r="1"/>
<circle cx="178.9" cy="114.5" r=".94"/>
<circle cx="200.2" cy="109.3" r=".86"/>
<circle cx="200.2" cy="109.3" r=".99"/>
<circle cx="204.3" cy="106.1" r="1"/>
<circle cx="204.3" cy="106.1" r=".34"/>
<circle cx="204.4" cy="106.1" r=".91"/>
<circle cx="207.2" cy="106.1" r=".89"/>
<circle cx="207.2" cy="106.1" r=".86"/>
<circle cx="209.9" cy="106.1" r=".87"/>
<circle cx="209.9" cy="106.1" r=".9"/>
<circle cx="217.5" cy="109.3" r="1"/>
<circle cx="217.5" cy="109.3" r=".9"/>
<circle cx="217.5" cy="109.3" r=".86"/>
<circle cx="226.9" cy="109.3" r=".91"/>
<circle cx="226.9" cy="109.3" r=".88"/>
<circle cx="226.9" cy="109.3" r="1"/>
<circle cx="234.2" cy="109.3" r=".86"/>
<circle cx="234.2" cy="109.3" r="1.01"/>
<circle cx="234.2" cy="109.3" r=".9"/>
<circle cx="255.5" cy="114.5" r=".95"/>
<circle cx="255.5" cy="114.4" r="1"/>
<circle cx="334.2" cy="118.8" r="1.32"/>
<circle cx="334.2" cy="118.8" r="1.5"/>
<circle cx="334.2" cy="118.8" r="1.14"/>
<circle cx="334.2" cy="118.8" r="1.17"/>
<circle cx="356.2" cy="118.8" r="1.33"/>
<circle cx="356.2" cy="118.8" r="1.17"/>
<circle cx="356.2" cy="118.8" r="1.13"/>
<circle cx="356.2" cy="118.8" r="1.5"/>
<circle cx="334.2" cy="126.3" r="1.49"/>
<circle cx="334.2" cy="126.3" r="1.14"/>
<circle cx="334.2" cy="126.3" r="1.33"/>
<circle cx="334.2" cy="126.3" r="1.17"/>
<circle cx="356.2" cy="126.3" r="1.13"/>
<circle cx="356.2" cy="126.3" r="1.34"/>
<circle cx="356.2" cy="126.3" r="1.49"/>
<circle cx="185.5" cy="171.1" r=".9"/>
<circle cx="200" cy="168.3" r=".42"/>
<circle cx="207.7" cy="168.3" r=".4"/>
<circle cx="210" cy="168.4" r=".4"/>
<circle cx="217.7" cy="168.3" r=".42"/>
<circle cx="218.9" cy="171.1" r=".89"/>
<circle cx="226.7" cy="168.3" r=".39"/>
<circle cx="234.4" cy="168.4" r=".43"/>
<circle cx="235.5" cy="171.1" r=".9"/>
<circle cx="185.5" cy="182.5" r=".84"/>
<circle cx="185.5" cy="193.8" r=".89"/>
<circle cx="197.1" cy="180.7" r=".99"/>
<circle cx="218.9" cy="193.8" r=".88"/>
<circle cx="218.9" cy="182.5" r=".84"/>
<circle cx="235.2" cy="182.5" r="2.45"/>
<circle cx="235.5" cy="193.8" r=".89"/>
<circle cx="164.5" cy="203.2" r=".98"/>
<circle cx="238.7" cy="203.2" r=".98"/>
</g>
<path d="M412.4 262.3a2.5 2.5 0 0 0-4.1-1.1 2.5 2.5 0 0 0 1 4.2 2.5 2.5 0 0 0 3.2-2.9l-.1-.2" fill="none" stroke="#000" stroke-width=".3" stroke-dasharray="30.5 1.3 1.3 1.3" stroke-dashoffset="24.5" stroke-linecap="butt"/>
<path d="M414.8 261.5a5 5 0 0 0-8.3-2 5 5 0 0 0 2.2 8.3 5 5 0 0 0 6.2-6l-.1-.3" fill="none" stroke="#000" stroke-width=".3" stroke-dasharray="30.5 1.3 1.3 1.3" stroke-dashoffset="16.7" stroke-linecap="butt"/>
<path d="M345.2 115.1v15.5" fill="none" stroke="#000" stroke-width=".3" stroke-dasharray="30.5 1.3 1.3 1.3" stroke-dashoffset="24.6"/>
<path d="M234.7 182.5h-.8M235.5 183.3v.8M235.5 181.6v-.8M236.4 182.5h.8" fill="none" stroke="#000" stroke-width=".3" stroke-dasharray="30.5 1.3 1.3 1.3"/>
<path d="M410 255.7v14.9" fill="none" stroke="#000" stroke-width=".3" stroke-dasharray="30.5 1.3 1.3 1.3" stroke-dashoffset="25"/>
<path d="M403.4 263l12.6-.1" fill="none" stroke="#000" stroke-width=".3" stroke-dasharray="30.5 1.3 1.3 1.3" stroke-dashoffset="26.1"/>
<path d="M216 248v5" fill="none" stroke="#000" stroke-width=".3" stroke-dasharray="30.5 1.3 1.3 1.3" stroke-dashoffset="29.9"/>
<path d="M182.7 65.8v-21.7M208.5 65.8v-21.7M225.2 65.8v-21.7M251 65.8v-21.7" fill="none" stroke="#f00" stroke-width=".3" stroke-dasharray="30.5 1.3 1.3 1.3" stroke-dashoffset="21.6"/>
<g fill="#000">
<path d="M331 127.6l.6 .1-.6 .2z"/>
<path d="M153.5 35.4l.6-.1v.3zM182.1 35.3l.6 .1-.6 .2z"/>
<path d="M207.9 31.1l.6 .2-.6 .1zM153.5 31.3l.6-.2v.3zM260.6 35.3l.6 .1-.6 .2zM251 35.4l.6-.1v.3zM224.6 31.1l.6 .2-.6 .1zM208.5 31.3l.6-.2v.3z"/>
<path d="M228.4 44.1l.1 .6h-.3zM228.2 65.2h.3l-.1 .6zM265.1 171.2l.1 .6h-.3zM264.9 193.2h.3l-.1 .6zM268.3 168.8l.2 .6h-.4zM268.1 195.5h.4l-.2 .6z"/>
<path d="M153.5 99.1l.6-.1v.2zM260.6 99l.6 .1-.6 .1zM196 39.1l.6-.2v.3zM220.4 38.9l.6 .2-.6 .1zM186 35.4l.6-.1v.3zM230.4 35.3l.6 .1-.6 .2zM196 66.6l-.1 .6h.3zM208.6 66.6l-.2 .6h.3zM345.2 131.5l.6-.1v.3zM358.3 131.4l.6 .1-.6 .2zM153.5 164.2l.6-.1v.3zM184.9 164.1l.6 .1-.6 .2zM185.5 194.7l-.2 .6h.3zM235.5 194.7l-.2 .6h.4zM186.4 182.5l.6 .1v-.3z"/>
<path d="M344.6 131.4l.6 .1-.6 .2zM331.6 131.5l.6-.1v.3zM260.6 164.1l.6 .1-.6 .2zM235.5 164.2l.6-.1v.3zM344.1 181.6l.6 .2-.6 .2zM342.7 181.8l.6-.2v.4z"/>
<path d="M365.8 128.4h.3l-.2 .6zM365.9 103l.2 .6h-.3z"/>
<path d="M185.5 164.2l.6-.1v.3zM218.3 164.1l.6 .1-.6 .2z"/>
<path d="M218.9 164.2l.6-.1v.3zM234.9 164.1l.6 .1-.6 .2z"/>
<path d="M338.7 183.4l.2 .6h-.3zM338.6 187.8h.3l-.2 .6z"/>
</g>
<g font-size="6.3">
<text x="282.1" y="250.3">名称</text>
<text x="347.1" y="250.3">图号</text>
<text x="282.1" y="260.3">材质</text>
<text x="347.1" y="260.3">质量</text>
<text x="383.3" y="262.1">视</text>
<text x="383.3" y="269.9">图</text>
<text x="282.1" y="270.3">版次</text>
<text x="347.1" y="270.3">比例</text>
</g>
<g font-size="4.2">
<text x="4.8" y="237.6">注意：1.行走平行度（正面+侧面），450行程内，≤±0.03mm，1000行程内，≤±0.05mm。</text>
<text x="12.2" y="243.3">2.本体形变，450行程内，≤±0.03mm，1000行程内，≤±0.05mm。</text>
<text x="18.6" y="251.3">型号/规格</text>
<text x="71.7" y="251.3">GTH8-50-BC-M20-C4</text>
<text x="303" y="249.5">GTH8-50-BC-M20-C4</text>
<text x="14.4" y="258.3">螺杆型号/规格</text>
<text x="19.7" y="263.9">有效行程</text>
<text x="63.7" y="258.3">1605</text>
<text x="87.6" y="263.9">50</text>
<text x="89.9" y="258.3">1610</text>
<text x="111.7" y="258.3">1620</text>
<text x="19.7" y="269.5">精度等级</text>
<text x="87.6" y="269.5">C7</text>
<text x="259" y="267">2022/9/23</text>
<text x="19.7" y="275.2">马达容量</text>
<text x="70.6" y="275.2">200/400W（无刹车）</text>
<text x="15.4" y="280.8">重复定位精度</text>
<text x="86.7" y="280.8">0.02</text>
<text x="9.1" y="286.4">感应开关方式及数量</text>
<text x="72.7" y="286.4">外挂型三只（C4）</text>
<text x="15.5" y="292">建议最快速度</text>
<text x="60.5" y="292">250MM/S</text>
<text x="86.7" y="292">500MM/S</text>
<text x="106.4" y="292">1000MMM/S</text>
</g>
<g font-size="4.1">
<text x="238.7" y="184">I</text>
<text x="360.9" y="182.7">I</text>
<text x="356.8" y="187.9">1 : 1</text>
</g>
<g font-size="3.5">
<text x="162.8" y="32.5">165 滑台原点位置</text>
<text x="226.9" y="32.5">50 有效行程</text>
<text x="114.5" y="36.7">87.50 滑台极限位置 1</text>
<text x="210.5" y="36.7">135</text>
<text x="211.4" y="40.3">75</text>
<text x="263" y="36.7">30.50 滑台极限位置 1</text>
<text x="229.7" y="56.3" transform="rotate(-90 229.7 56.3)">65</text>
<text x="175" y="74.4">4 x M6 贯穿</text>
<text x="210.5" y="74.4">2 x</text>
<text x="222.2" y="74.4">5</text>
<text x="230.5" y="74.4">8</text>
<text x="206.8" y="100.3">323</text>
<text x="367.2" y="118.5" transform="rotate(-90 367.2 118.5)">78</text>
<text x="317.3" y="127.1">基准面</text>
<text x="334.3" y="132.8">40.70</text>
<text x="350.9" y="132.8">41</text>
<text x="171.5" y="165.5">96</text>
<text x="198.1" y="165.5">100</text>
<text x="224.7" y="165.5">50</text>
<text x="245.7" y="165.5">77</text>
<text x="188.4" y="182">2 x</text>
<text x="199.9" y="182">5 H7</text>
<text x="213.7" y="182">4</text>
<text x="266.4" y="183.8" transform="rotate(-90 266.4 183.8)">68</text>
<text x="269.6" y="183.8" transform="rotate(-90 269.6 183.8)">82</text>
<text x="347.7" y="183.1">2</text>
<text x="162.9" y="200.9">2 x M6</text>
<text x="179.5" y="200.9">15</text>
<text x="238" y="200.9">4 x M6</text>
<text x="252.8" y="200.9">15</text>
<text x="338.3" y="201" transform="rotate(-90 338.3 201)">+0.012</text>
<text x="341.8" y="199.2" transform="rotate(-90 341.8 199.2)">0</text>
<text x="167.2" y="204.4">5.40 贯穿</text>
<text x="241.4" y="204.4">5.40 贯穿</text>
<text x="341.8" y="204.5" transform="rotate(-90 341.8 204.5)">5</text>
<text x="221.4" y="246.8">1</text>
<text x="221.4" y="251.8">2</text>
<text x="218.8" y="256.8">序号</text>
<text x="232.2" y="256.8">修 订 版 次</text>
<text x="257.5" y="256.8">设计变更编号</text>
<text x="228.2" y="261.8">设</text>
<text x="240.1" y="261.8">计</text>
<text x="252" y="261.8">变</text>
<text x="263.9" y="261.8">更</text>
<text x="219.1" y="266.7">设 计</text>
<text x="368.3" y="269.3">1:3</text>
<text x="219.1" y="271.7">校 核</text>
<text x="219.1" y="276.7">批 准</text>
<text x="222.9" y="282.7">技术要求：</text>
<text x="231.8" y="287.3">1、未标注公差全部 0.1</text>
<text x="231.7" y="291.8">2、未标注倒角全部C0.3</text>
</g>
</svg>
